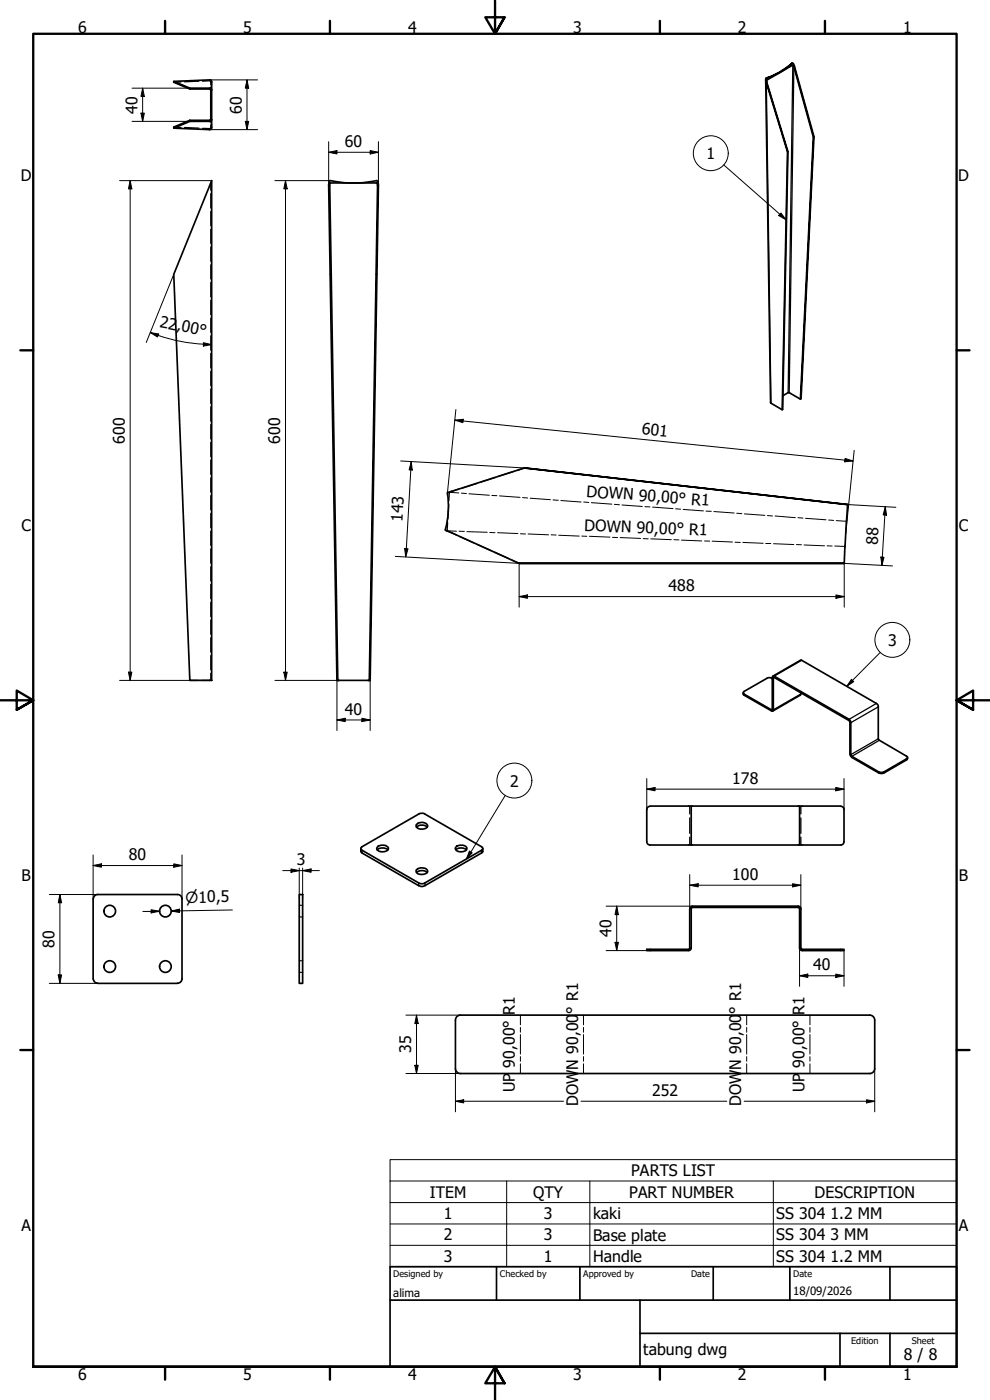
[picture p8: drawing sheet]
<svg xmlns="http://www.w3.org/2000/svg" width="297mm" height="420mm" viewBox="0 0 297 420" stroke-linecap="round" stroke-linejoin="round" font-family="sans-serif">
<!-- layer: Hidden (ISO) -->
<g fill="none" stroke="#000" stroke-width=".38">
<path d="M52.1 38.1l2.2 .2M54.3 24.6l-2.2 .1M55.4 38.3l4.3 .2M59.7 24.4l-4.3 .2M60.8 38.5l2.3 .1M63.1 24.3l-2.3 .1M63.2 24.4v1M63.2 28.7v5.5M63.2 37.5v1M63.2 26.2v.8M63.2 35.9v.8M63.3 35.6l.2 2.7"/>
<path d="M63.5 24.6l-.2 2.7M63.2 58.1v4.3M63.3 54.9l-.1 2.2M63.4 54.9h.1M63.2 63.5v4.2M63.2 68.8v4.3M63.2 74.1v4.3M63.2 79.5v4.2M63.2 84.8v4.3M63.2 90.1v4.3M63.2 95.5v4.2M63.2 100.8v4.3"/>
<path d="M63.2 106.1v4.3M63.2 111.4v4.3M63.2 116.8v4.3M63.2 122.1v4.3M63.2 127.4v4.3M63.2 132.8v4.2M63.2 138.1v4.2M63.2 143.4v4.3M63.2 148.8v4.2M63.2 154.1v4.2M63.2 159.4v4.3M134.3 156.8v2.4"/>
<path d="M134.6 159.4l2.2 1.1M134.6 151.3l-.2 4.4M134.9 147.8l-.2 2.4M137.6 146.8l-2.4 .8M143.1 145.1l-4.4 1.4M148.6 143.3l-4.4 1.4M154.1 141.5l-4.4 1.4M157.4 140.4l-2.2 .8M63.2 164.8v4.2M63.2 170.1v4.2M63.2 175.4v4.3M137.9 161l4.2 1.9"/>
<path d="M143.1 163.4l4.3 1.9M148.4 165.7l4.2 1.9M153.7 168.1l2.1 1M63.2 180.8v4.2M63.2 186.1v4.3M63.2 191.4v4.3M63.2 196.8v4.2M57 204.2h2.4M63.2 202.1v2.1h-2.7M63.3 204.2h.2M206.9 241.9v2.4M206.9 245.5v4.6"/>
<path d="M206.9 251.2v2.4M240.3 241.9v2.4M240.3 245.5v4.6M240.3 251.2v2.4M89.8 271.7h.4M89.8 275.2h.4M90.5 271.7h.3M90.5 275.2h.3M89.8 288.3h.4M89.8 291.8h.4M90.5 288.3h.3M90.5 291.8h.3"/>
</g>
<g fill="#000">
<circle cx="62.9" cy="204.2" r=".19"/>
<circle cx="63.2" cy="204.2" r=".19"/>
<circle cx="63.3" cy="204.2" r=".19"/>
</g>
<!-- layer: Visible (ISO) -->
<g fill="none" stroke="#000" stroke-width=".51">
<path d="M237.7 18.9l.6 .8 5.9 21.3-.2 .1-5.8-21.1-.3-.5-7.9 4.7 6.3 21.4-6.4-20.8-.1-1.3a18.1 18.1 0 0 0 7.9-4.6 21.7 21.7 0 0 1-7.8 4.5M52.1 24.4l4.9 2.1v.2l-4.9-2v-.3l10.8-.4h.4l.2 .4-.1 14.3-.5 .2-10.8-.4v-.4l4.9-2M57 36.1v.3l-4.9 2.1M57 26.7h5.9M57 36.1h5.9M57 36.4h5.9M57 26.5h5.9M62.9 26.7l.3 .3v8.9l-.3 .2M62.9 26.5l.5 .1 .1 .4M62.9 26.5v.2M62.9 36.1v.3M63.5 35.9l-.1 .3-.5 .2"/>
<path d="M229.7 23.9l1.5 97 3.5 2.1M63.5 54.2v150h-6.5l-4.9-121.9zM98.9 54.3l.2-.1a35.6 35.6 0 0 0 14 0l.4 1.2-.4 26.9h-.3l.5-26.6-.3-.8h-13.8l-.2 .2 .4 27.2h-.3l-.5-26.6zM236.4 45.5l-1.7 77.5 1.6-77.4M244.2 41l-3.9 78.7-.1 .1 3.8-78.7M99.1 82.3l2 121.9h.2M99.4 82.3l1.9 121.9M112.8 82.3l-2 121.9h.3l2-121.9M234.9 118.7l1.8-.9 3.5 2M134.2 147.9a28.3 28.3 0 0 1-.5 11.2l22.1 10M157.4 140.4l-23.2 7.6M157.4 140.4l96.9 11-96.9-11"/>
<path d="M254.3 151.4l-1 17.7M155.8 169.1h97.5zM101.1 204.2h.6h-.4M101.7 204.2h8.8M110.5 204.2h.3M110.5 204.2h.6M223 207.9v.5l.3 .2 8.5 4.8 .2-.4 .2-9.8 22.7 13.2 .1 9.9 .6 1 8.1 4.7 .6 .1 .9-.1 6.8-3.9 .3-.8M231.9 202.9l8.4-4.8 22.7 13 .5 .8 .1 10 8.4 5 .3 .5-.3 .4-6.8 3.9-.9 .1-.6-.1-8.1-4.7-.3-.5v-9.9l-.3-.5-22.7-13.2h-.4l-.2 .4v9.7l-8.7-5 .3-.5 7.1-4.1h.6l.7 .3M240.3 207.9l-.2 .7-8.3 4.8M108.3 254.7v1l.3 .3 17 9.8 .8 .2 1.1-.2 17-9.8 .3-.3v-1M108.4 254.3l17.2-10 .8-.2h.8l17.3 10a.57 .57 0 0 1 .4 .5 .57 .57 0 0 1-.4 .6l-17.7 10-1.2-.2-17-9.8a.55 .55 0 0 1-.2-.9zM113.2 255.1a2.55 2.55 0 0 1 3.2 0"/>
<path d="M113.5 253.9a2.25 2.25 0 0 1 3 .6 1.87 1.87 0 0 1-2.8 .9 .8 .8 0 0 1-.7-.7 .8 .8 0 0 1 .5-.8zM125 248.3a2.28 2.28 0 0 1 3.1 0M125 247.4a2.03 2.03 0 0 1 3.3 .5 2.11 2.11 0 0 1-3.5 0zM136.8 255.1a2.45 2.45 0 0 1 3.2 0M137.1 253.9a2.25 2.25 0 0 1 3 .6 1.87 1.87 0 0 1-2.9 .9l-.3-.2a.7 .7 0 0 1-.3-.7 .7 .7 0 0 1 .5-.6zM194.1 252.6a.98 .98 0 0 0 .9 1M195 242a.98 .98 0 0 0-.9 1v9.6M195.1 241.9h12.3v11.7h-12.3M207.4 241.9h32.5M207.4 253.6h32.5M252.2 241.9h-12.3v11.7h12.4a.98 .98 0 0 0 .9-1M252.3 242a.98 .98 0 0 1 .9 1v9.6"/>
<path d="M27.9 269.8v24M29.3 268.5h24M29.3 268.5a1.3 1.3 0 0 0-1.3 1.3M53.3 268.5a1.3 1.3 0 0 1 1.3 1.3M54.6 269.8v24M89.8 268.5h1v26.6h-1zM125 261.9a2.47 2.47 0 0 1 3.1 0M125 261a2.12 2.12 0 0 1 3.3 .5 2.11 2.11 0 0 1-3.5 0zM206.9 272.8v11.7M207 272.7a.79 .79 0 0 1 .8-.8h31.7l.6 .3 .2 .5M207.4 272.7l.4-.4h31.7l.4 .4M207.4 272.8v11.7a.79 .79 0 0 1-.8 .8h-12.5v-.4h12.5l.4-.4"/>
<path d="M239.9 272.8v11.7a.79 .79 0 0 0 .8 .8h12.5v-.4l-12.7-.1-.2-.3v-11.7M28 293.8a1.3 1.3 0 0 0 1.3 1.3M29.3 295.1h24M54.6 293.8a1.3 1.3 0 0 1-1.3 1.3M136.7 306.2v14.5a1.49 1.49 0 0 0 1.4 1.5h122.9a1.49 1.49 0 0 0 1.4-1.5v-14.5M136.7 306.1a1.49 1.49 0 0 1 1.5-1.4h122.8a1.49 1.49 0 0 1 1.4 1.4"/>
<circle cx="32.9" cy="273.4" r="1.75"/>
<circle cx="49.6" cy="273.4" r="1.75"/>
<circle cx="32.9" cy="290.1" r="1.75"/>
<circle cx="49.6" cy="290.1" r="1.75"/>
</g>
<!-- layer: Visible Narrow (ISO) -->
<g fill="none" stroke="#000" stroke-width=".38">
<path d="M237.9 19.5l-1.4 98.3M238.2 20l-1.4 97.8M229.9 24.8l1.4 96.2M230.1 24v.7M240.5 198.2l-8.2 4.7v.4h-.6M223.3 208.3v.3M240.3 208.3l-8.3 4.7-.3-.2-.2 .5M263 211.1l-8.2 4.8v.4M263.5 212.1l-8.2 4.8-.3-.2M263.5 221.7l-8.2 4.8-.3-.2M263.7 231.7v.3M263.8 222.2l-8.2 4.8v.3"/>
<path d="M265.2 231.7v.3M272 227.8v.3M108.6 255.2v.8M144.5 255.2v.8M125.6 265v.8M127.5 265v.8"/>
</g>
<!-- layer: Bend Centerline (ISO) -->
<g fill="none" stroke="#000" stroke-width=".3">
<path d="M133.9 159.3l3.1 .1M134.6 147.7l3.1 .2M137.7 159.4l1.6 .1M138.4 148l1.6 .1M140.1 159.6l6.1 .1M140.7 148.2l6.1 .4M146.9 159.8l1.6 .1M147.6 148.7l1.5 .1M149.3 159.9l6.1 .2M149.9 148.8l6.1 .5M156.8 149.3l1.5 .2M159.1 149.5l6.1 .5"/>
<path d="M165.9 150l1.6 .2M168.3 150.2l6.1 .5M175.1 150.7l1.6 .1M177.4 150.9l6.2 .4M184.3 151.4l1.6 .1M186.6 151.6l6.1 .4M193.5 152.1h1.5M195.8 152.2l6.1 .4M202.7 152.7l1.5 .1M205 152.9l6.1 .4M211.8 153.4l1.6 .1M214.2 153.5l6.1 .5"/>
<path d="M221 154l1.6 .2M223.3 154.2l6.2 .5M230.3 154.7l1.5 .2M232.5 154.9l6.1 .5M239.4 155.4l1.5 .1M241.7 155.6l6.1 .4M248.6 156.1l1.5 .1M250.9 156.3l3 .1M156.1 160.2l1.6 .1M158.4 160.3l6.2 .2M165.4 160.5l1.5 .1M167.6 160.6l6.2 .3"/>
<path d="M174.6 160.9l1.5 .1M176.8 161l6.2 .2M183.8 161.3h1.5M186.1 161.3l6.1 .3M193 161.6l1.5 .1M195.3 161.7l6.1 .3M202.2 162h1.5M204.5 162.1l6.1 .2M211.4 162.3l1.5 .1M213.7 162.4l6.1 .3M220.5 162.7l1.6 .1M222.9 162.8l6.1 .2"/>
<path d="M229.7 163.1h1.6M232.1 163.2l6.1 .2M239 163.4l1.5 .1M241.2 163.6l6.2 .2M248.2 163.8l1.5 .1M250.4 163.9l3.2 .1M156.1 304.7v2.9M156.1 308.3v1.5M156.1 310.5v5.8M156.1 317.1v1.4M156.1 319.3v2.9M175.1 304.7v2.9"/>
<path d="M175.1 308.3v1.5M175.1 310.5v5.8M175.1 317.1v1.4M175.1 319.3v2.9M224 304.7v2.9M224 308.3v1.5M224 310.5v5.8M224 317.1v1.4M224 319.3v2.9M243 304.7v2.9M243 308.3v1.5M243 310.5v5.8"/>
<path d="M243 317.1v1.4M243 319.3v2.9"/>
</g>
<!-- layer: Visible (ISO) -->
<circle cx="254.3" cy="151.4" r=".25" fill="#000"/>
<!-- layer: Symbol (ISO) -->
<g fill="none" stroke="#000" stroke-width=".3">
<path d="M217.2 49.5l18.6 16.5M234.3 63.9l1.5 2.1-2.2-1.3zM264.1 195.8l-10 10.2M255.5 203.9l.7 .7-2.1 1.4zM151.6 238.7l-11.6 19.1M140.8 255.4l.9 .5-1.7 1.9zM117 354.4v-6.4h170v6.4M117 354.4h170v6.5M117 354.4v25.8h170v-19.3M152 354.4v25.8M177 354.4v25.8M232 354.4v25.8"/>
<path d="M117 360.9h170M117 367.3h170M117 373.7h170"/>
<circle cx="213.3" cy="46" r="5.2"/>
<circle cx="267.7" cy="192" r="5.2"/>
<circle cx="154.3" cy="234.3" r="5.2"/>
</g>
<!-- layer: Border (ISO) -->
<g fill="none" stroke="#000" stroke-width=".7">
<path d="M49.5 6.3v3.8M99 6.3v3.8M148.5 .2v9.9l-2.9-4.9h5.8l-2.9 4.9 2.9-4.9M198 6.3v3.8M247.5 6.3v3.8M6.1 105.1h3.9M287 105.1h3.9M0 210.2h10l-5-3v5.8l5-2.8-5 2.8M297 210.2h-10l5-3v5.8l-5-2.8 5 2.8M6.1 315.1h3.9M287 315.1h3.9M10 410.2v-400.1h277v400.1h-277h277"/>
<path d="M49.5 410.2v3.9M99 410.2v3.9M151.4 415.1l-2.9-4.9 2.9 4.9h-5.8l2.9-4.9v10M198 410.2v3.9M247.5 410.2v3.9"/>
</g>
<!-- layer: Title (ISO) -->
<path d="M117 380.2h170v30h-170zM117 390.2h170M149 380.2v10M174 380.2v10M192 390.2v20M214 380.2v10M237 380.2v10M267 380.2v10M192 400.2h95M252 400.2v10M267 400.2v10" fill="none" stroke="#000" stroke-width=".51"/>
<!-- layer: Dimension (ISO) -->
<g fill="none" stroke="#000" stroke-width=".3">
<path d="M39.6 26.5h17.4M39.6 36.4h17.4M42.3 34h1l-.5 2.4zM42.8 26.5l.5 2.4h-1zM42.8 26.5v9.9M62.9 38.9h14.4M62.9 24h14.4M73.6 36.4h1l-.5 2.5zM74.1 24l.5 2.5h-1zM74.1 24v14.9M35.9 54.2h27.6M39.1 54.2l.5 2.5h-1.1z"/>
<path d="M39.1 54.2v150M82.5 54.2h16.7M85.7 54.2l.5 2.5h-1zM85.7 54.2v150M98.6 45.7l2.5-.5v1zM98.6 45.7h14.9M98.6 42.5v13.2M111.1 45.2l2.4 .5-2.4 .5zM113.5 42.5v13.2M45.1 99.8l2.5 .4-.4 .9zM45.1 99.8l2.3 .9M52.1 82.3l-8.2 20.5"/>
<path d="M47.4 100.7l6.7 1.8 6.9 .8M61 102.8l2.5 .6-2.5 .5zM61 103.4h2.5M120.2 138.3l37.2 2.1M123.4 138.5l.3 2.6-1-.1zM123.4 138.5l-1.7 28.6M136.5 126.1l2.5-.3-.1 1.1zM136.5 126.1l119.5 12.2M136.8 122.9l-2.6 25.1M253.6 137.6l2.4 .7-2.6 .3zM256.3 135.2l-2.6 25.1M254.3 151.4l14.5 .9"/>
<path d="M265.6 152.1l.4 2.5-1-.1zM265.6 152.1l-1 17.6M118.6 167l37.2 2.1v13.1M121.4 164.6l1 .1-.7 2.4zM155.8 179l2.4-.5v1.1zM155.8 179h97.5M250.8 178.5l2.5 .5-2.5 .6zM264.3 167.2h.9l-.6 2.5zM267.8 169.8l-14.5-.7v13.1M35.9 204.2h27.6M38.5 201.7h1.1l-.5 2.5zM82.5 204.2h19.2"/>
<path d="M85.2 201.7h1l-.5 2.5zM101.1 216.1l2.5-.5v1zM101.1 216.1h10M101.1 204.2v15M108.6 215.6l2.5 .5-2.5 .5zM111.1 204.2v15M194.1 236.8l2.4-.5v1zM194.1 236.8h59.1M194.1 233.7v9.2M250.8 236.3l2.4 .5-2.4 .5zM253.2 233.7v9.2M27.9 259.8l2.5-.6v1.1z"/>
<path d="M27.9 259.8h26.7M27.9 256.6v13.2M52.1 259.2l2.5 .6-2.5 .5zM54.6 256.6v13.2M14.8 268.5h14.5M18 268.5l.5 2.4h-1zM18 268.5v26.6M45.3 273l2.6 .5-2.6 .5zM47.9 273.5h-5M51.4 273.4l2.4-.6v1.1zM69.7 273.1l-18.3 .3 2.4-.1M84.8 261.3h11"/>
<path d="M87.3 260.8l2.5 .5-2.5 .5zM89.8 260.5v9.3M90.8 261.3l2.5-.5v1zM90.8 260.5v9.3M181.9 271.9h25.9M185 271.9l.5 2.6h-1zM185 271.9v13.4M206.9 265.7l2.6-.5v1zM206.9 265.7h33.4M206.9 262.5v10.3M237.8 265.2l2.5 .5-2.5 .5zM240.3 262.5v10.3"/>
<path d="M14.8 295.1h14.5M17.5 292.6h1l-.5 2.5zM181.9 285.3h13.2M184.5 282.8h1l-.5 2.5zM239.9 292.8l2.5-.5v1zM239.9 292.8h13.3M239.9 284.5v11.5M250.8 292.3l2.4 .5-2.4 .5zM253.2 285.3v10.7M121.8 304.7h16.4M124.5 319.7h1l-.5 2.5zM125 304.7l.5 2.5h-1z"/>
<path d="M125 304.7v17.5M121.8 322.2h16.4M136.7 330.5l2.4-.4v.9zM136.7 330.5h32.4M136.7 320.7v13M174.3 330.5h43.8M223.3 330.5h39.1M260 330.1l2.4 .4-2.4 .5zM262.4 320.7v13"/>
</g>
<g fill="#000">
<path d="M42.3 34h1l-.5 2.4z" fill-rule="evenodd"/>
<path d="M42.8 26.5l.5 2.4h-1z" fill-rule="evenodd"/>
<path d="M73.6 36.4h1l-.5 2.5z" fill-rule="evenodd"/>
<path d="M74.1 24l.5 2.5h-1z" fill-rule="evenodd"/>
<path d="M39.1 54.2l.5 2.5h-1.1z" fill-rule="evenodd"/>
<path d="M85.7 54.2l.5 2.5h-1z" fill-rule="evenodd"/>
<path d="M98.6 45.7l2.5-.5v1z" fill-rule="evenodd"/>
<path d="M111.1 45.2l2.4 .5-2.4 .5z" fill-rule="evenodd"/>
<path d="M45.1 99.8l2.5 .4-.4 .9z" fill-rule="evenodd"/>
<path d="M61 102.8l2.5 .6-2.5 .5z" fill-rule="evenodd"/>
<path d="M136.5 126.1l2.5-.3-.1 1.1z" fill-rule="evenodd"/>
<path d="M253.6 137.6l2.4 .7-2.6 .3z" fill-rule="evenodd"/>
<path d="M123.4 138.5l.3 2.6-1-.1z" fill-rule="evenodd"/>
<path d="M265.6 152.1l.4 2.5-1-.1z" fill-rule="evenodd"/>
<path d="M121.4 164.6l1 .1-.7 2.4z" fill-rule="evenodd"/>
<path d="M155.8 179l2.4-.5v1.1z" fill-rule="evenodd"/>
<path d="M250.8 178.5l2.5 .5-2.5 .6z" fill-rule="evenodd"/>
<path d="M264.3 167.2h.9l-.6 2.5z" fill-rule="evenodd"/>
<path d="M38.5 201.7h1.1l-.5 2.5z" fill-rule="evenodd"/>
<path d="M85.2 201.7h1l-.5 2.5z" fill-rule="evenodd"/>
<path d="M101.1 216.1l2.5-.5v1z" fill-rule="evenodd"/>
<path d="M108.6 215.6l2.5 .5-2.5 .5z" fill-rule="evenodd"/>
<path d="M194.1 236.8l2.4-.5v1z" fill-rule="evenodd"/>
<path d="M250.8 236.3l2.4 .5-2.4 .5z" fill-rule="evenodd"/>
<path d="M27.9 259.8l2.5-.6v1.1z" fill-rule="evenodd"/>
<path d="M18 268.5l.5 2.4h-1z" fill-rule="evenodd"/>
<path d="M45.3 273l2.6 .5-2.6 .5z" fill-rule="evenodd"/>
<path d="M52.1 259.2l2.5 .6-2.5 .5z" fill-rule="evenodd"/>
<path d="M51.4 273.4l2.4-.6v1.1z" fill-rule="evenodd"/>
<path d="M87.3 260.8l2.5 .5-2.5 .5z" fill-rule="evenodd"/>
<path d="M90.8 261.3l2.5-.5v1z" fill-rule="evenodd"/>
<path d="M185 271.9l.5 2.6h-1z" fill-rule="evenodd"/>
<path d="M206.9 265.7l2.6-.5v1z" fill-rule="evenodd"/>
<path d="M237.8 265.2l2.5 .5-2.5 .5z" fill-rule="evenodd"/>
<path d="M17.5 292.6h1l-.5 2.5z" fill-rule="evenodd"/>
<path d="M184.5 282.8h1l-.5 2.5z" fill-rule="evenodd"/>
<path d="M239.9 292.8l2.5-.5v1z" fill-rule="evenodd"/>
<path d="M250.8 292.3l2.4 .5-2.4 .5z" fill-rule="evenodd"/>
<path d="M124.5 319.7h1l-.5 2.5z" fill-rule="evenodd"/>
<path d="M125 304.7l.5 2.5h-1z" fill-rule="evenodd"/>
<path d="M136.7 330.5l2.4-.4v.9z" fill-rule="evenodd"/>
<path d="M260 330.1l2.4 .4-2.4 .5z" fill-rule="evenodd"/>
</g>
<!-- layer: Symbol (ISO) -->
<g fill="#000">
<path d="M234.3 63.9l1.5 2.1-2.2-1.3z" fill-rule="evenodd"/>
<path d="M255.5 203.9l.7 .7-2.1 1.4z" fill-rule="evenodd"/>
<path d="M140.8 255.4l.9 .5-1.7 1.9z" fill-rule="evenodd"/>
</g>
<g font-size="4.8">
<text x="23.4" y="9.8">6</text>
<text x="73" y="9.8">5</text>
<text x="122.4" y="9.8">4</text>
<text x="172" y="9.8">3</text>
<text x="221.4" y="9.8">2</text>
<text x="271" y="9.8">1</text>
<text x="41.2" y="34.1" transform="rotate(-90 41.2 34.1)">40</text>
<text x="72.5" y="34.1" transform="rotate(-90 72.5 34.1)">60</text>
<text x="103.4" y="44.1">60</text>
<text x="212" y="47.8">1</text>
<text x="6.2" y="54.4">D</text>
<text x="287.5" y="54.4">D</text>
<text x="47.8" y="98.1" transform="rotate(11 47.8 98.1)">22,00°</text>
<text x="192.5" y="130.2" transform="rotate(6 192.5 130.2)">601</text>
<text x="37.5" y="133.1" transform="rotate(-90 37.5 133.1)">600</text>
<text x="84.1" y="133.1" transform="rotate(-90 84.1 133.1)">600</text>
<text x="175.9" y="149.1" transform="rotate(4 175.9 149.1)">DOWN 90,00°R1</text>
<text x="6.4" y="159.4">C</text>
<text x="120.8" y="156.7" transform="rotate(-87 120.8 156.7)">143</text>
<text x="175.3" y="159.3" transform="rotate(2 175.3 159.3)">DOWN 90,00°R1</text>
<text x="287.7" y="159.4">C</text>
<text x="263.4" y="163.4" transform="rotate(-87 263.4 163.4)">88</text>
<text x="200.6" y="177.5">488</text>
<text x="266.4" y="193.8">3</text>
<text x="103.4" y="214.5">40</text>
<text x="153" y="236.1">2</text>
<text x="219.7" y="235.2">178</text>
<text x="38.7" y="258.2">80</text>
<text x="89" y="259.7">3</text>
<text x="6.4" y="264.4">B</text>
<text x="219.7" y="264.1">100</text>
<text x="287.7" y="264.4">B</text>
<text x="183.5" y="281.2" transform="rotate(-90 183.5 281.2)">40</text>
<text x="16.4" y="284.4" transform="rotate(-90 16.4 284.4)">80</text>
<text x="244" y="291.3">40</text>
<text x="173.5" y="304.3" transform="rotate(-90 173.5 304.3)">° R1</text>
<text x="222.4" y="304.3" transform="rotate(-90 222.4 304.3)">° R1</text>
<text x="123.4" y="316" transform="rotate(-90 123.4 316)">35</text>
<text x="154.5" y="320.5" transform="rotate(-90 154.5 320.5)">90,00° R1</text>
<text x="173.5" y="321" transform="rotate(-90 173.5 321)">N 90,00</text>
<text x="222.4" y="321" transform="rotate(-90 222.4 321)">N 90,00</text>
<text x="241.4" y="320.5" transform="rotate(-90 241.4 320.5)">90,00° R1</text>
<text x="154.5" y="327.8" transform="rotate(-90 154.5 327.8)">UP</text>
<text x="195.6" y="328.9">252</text>
<text x="241.4" y="327.8" transform="rotate(-90 241.4 327.8)">UP</text>
<text x="173.5" y="332" transform="rotate(-90 173.5 332)">DOW</text>
<text x="222.4" y="332" transform="rotate(-90 222.4 332)">DOW</text>
<text x="189.4" y="353">PARTS LIST</text>
<text x="129" y="359.5">ITEM</text>
<text x="160" y="359.5">QTY</text>
<text x="188.8" y="359.5">PART NUMBER</text>
<text x="244.4" y="359.5">DESCRIPTION</text>
<text x="133.2" y="365.9">1</text>
<text x="163.2" y="365.9">3</text>
<text x="177.9" y="365.9">kaki</text>
<text x="232.9" y="365.9">SS 304</text>
<text x="249.2" y="365.9">1.2 MM</text>
<text x="6.4" y="369.4">A</text>
<text x="287.7" y="369.4">A</text>
<text x="133.2" y="372.3">2</text>
<text x="163.2" y="372.3">3</text>
<text x="177.9" y="372.3">Base plate</text>
<text x="232.9" y="372.3">SS 304</text>
<text x="249.2" y="372.3">3 MM</text>
<text x="133.2" y="378.8">3</text>
<text x="163.2" y="378.7">1</text>
<text x="177.9" y="378.8">Handle</text>
<text x="232.9" y="378.8">SS 304</text>
<text x="249.2" y="378.8">1.2 MM</text>
<text x="193" y="406.5">tabung dwg</text>
<text x="271.2" y="408.1">8 / 8</text>
<text x="23.4" y="414.1">6</text>
<text x="73" y="414.1">5</text>
<text x="122.4" y="414.1">4</text>
<text x="172" y="414.1">3</text>
<text x="221.4" y="414.1">2</text>
<text x="271" y="414.1">1</text>
</g>
<text font-size="4.6" x="55.6" y="270.9" transform="rotate(-1 55.6 270.9)">⌀10,5</text>
<g font-size="3.4">
<text x="118" y="389.1">alima</text>
<text x="238" y="388.6">18/09/2026</text>
</g>
<g font-size="2.7">
<text x="118" y="383.3">Designed by</text>
<text x="150" y="383.3">Checked by</text>
<text x="175" y="383.3">Approved by</text>
<text x="207.3" y="383.1">Date</text>
<text x="238" y="383.1">Date</text>
<text x="255.4" y="403.3">Edition</text>
<text x="273.6" y="403.3">Sheet</text>
</g>
</svg>
